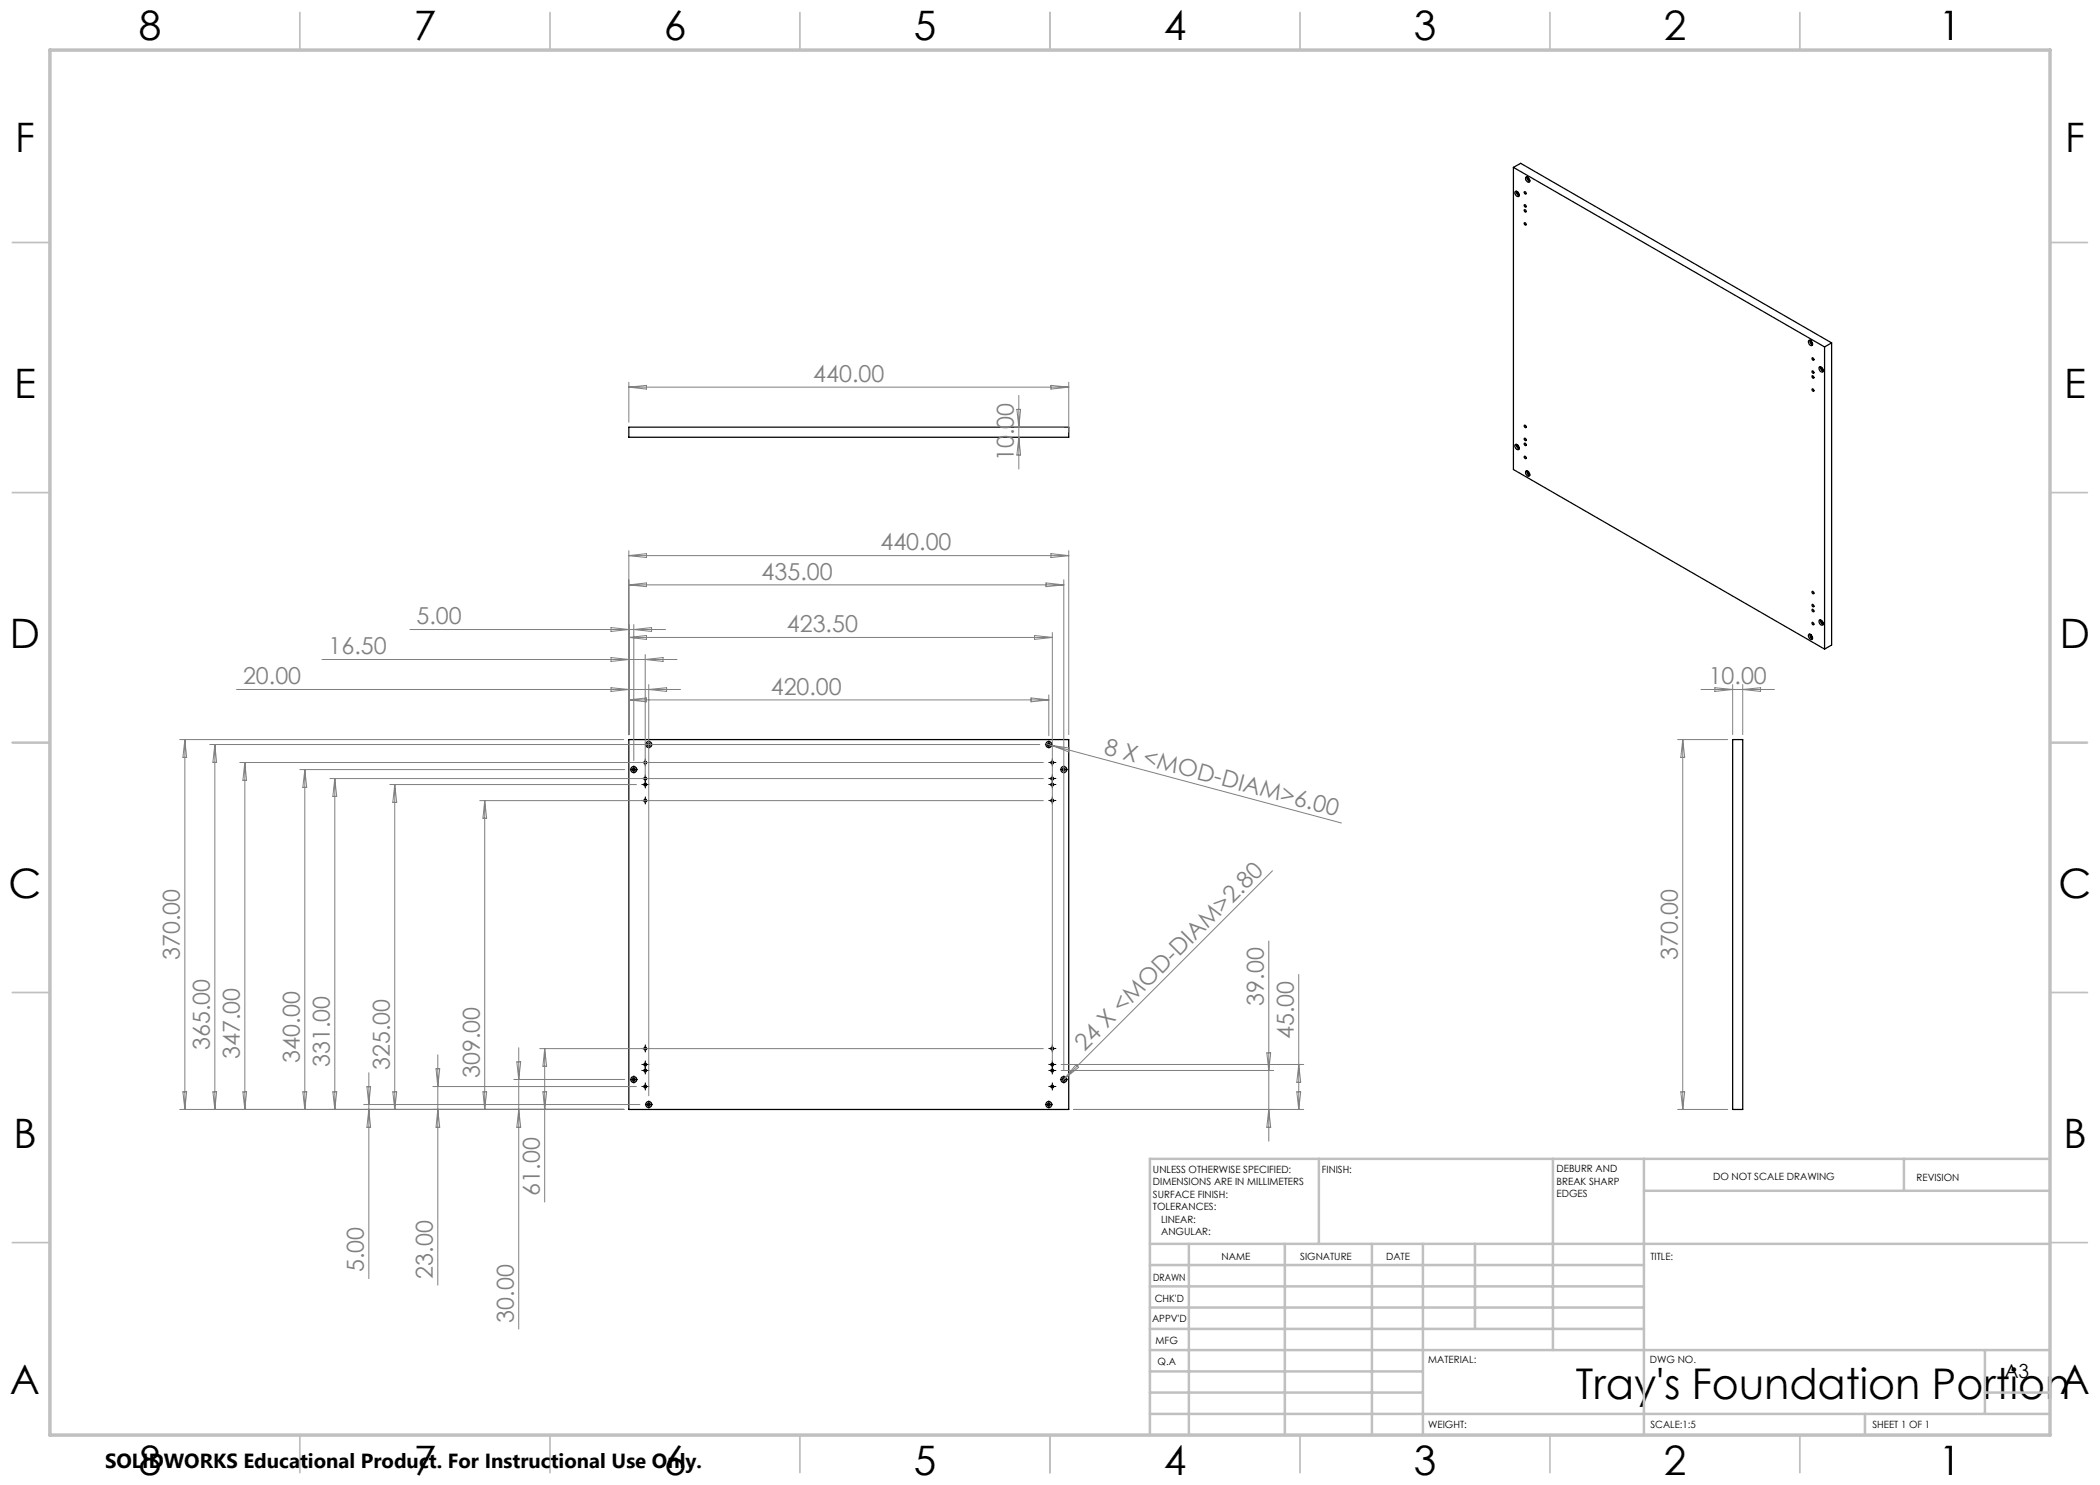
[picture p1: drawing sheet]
<svg xmlns="http://www.w3.org/2000/svg" width="420mm" height="297mm" viewBox="0 0 420 297" stroke-linecap="round" stroke-linejoin="round" font-family="sans-serif">
<g fill="none" stroke="#000" stroke-width=".25">
<path d="M302.7 33.5l62.2 35.9M302.7 33.5l1.4-.8 62.2 35.9M302.7 33.5v60.4l62.2 35.9M303.1 38.3a.64 .64 0 0 1 .6 .3 .64 .64 0 0 1-.1 .7 .75 .75 0 0 1-.5-1zM303.3 38.2l.1 .5 .4 .5M303.5 38.4l.1 .4 .2 .1M304.8 38.4a.24 .24 0 0 1 .4 .1 .24 .24 0 0 1-.2 .3zM305.2 35.4a.64 .64 0 0 1 .6 .4 .64 .64 0 0 1 0 .7 .75 .75 0 0 1-.6-1.1zM305.4 35.4l.1 .5 .4 .4M305.6 35.5v.2l.3 .3M304.8 44.6a.24 .24 0 0 1 .4 .1 .24 .24 0 0 1-.2 .3zM304.8 42a.24 .24 0 0 1 .4 .1 .24 .24 0 0 1-.2 .3z"/>
<path d="M304.8 41a.27 .27 0 0 1 .4 .1 .27 .27 0 0 1-.1 .3zM361.8 68.1a.63 .63 0 0 1 .6 .3 .63 .63 0 0 1-.1 .7 .76 .76 0 0 1-.5-1zM362 68l.1 .5 .4 .5M362.2 68.2a.34 .34 0 0 0 .3 .5M362.4 71.6a.23 .23 0 0 1 .3 .1 .23 .23 0 0 1-.1 .3zM362.4 74.2a.23 .23 0 0 1 .3 .1 .23 .23 0 0 1-.1 .3zM362.4 77.8a.24 .24 0 0 1 .4 .1 .24 .24 0 0 1-.2 .3zM362.4 75.1a.26 .26 0 0 1 .4 .2 .26 .26 0 0 1-.2 .3l-.2-.2zM363.9 73.4a.62 .62 0 0 1 .6 .3 .62 .62 0 0 1-.1 .7 .76 .76 0 0 1-.5-1zM364.1 73.3l.1 .5 .4 .5M364.3 73.5a.34 .34 0 0 0 .3 .5M364.9 69.4v60.4"/>
<path d="M366.3 68.6l-1.4 .8M366.3 68.6v60.4l-1.4 .8M125.8 85.4h87.9v2.1h-87.9zM303.1 88.9a.64 .64 0 0 1 .6 .3 .64 .64 0 0 1-.1 .8 .75 .75 0 0 1-.5-1.1zM303.3 88.9l.1 .5 .4 .4M303.5 89l.1 .4 .2 .1M304.8 85.1a.24 .24 0 0 1 .4 .1 .24 .24 0 0 1-.2 .3zM304.8 88.7a.24 .24 0 0 1 .4 .1 .24 .24 0 0 1-.2 .3zM304.8 91.3a.24 .24 0 0 1 .4 .1 .24 .24 0 0 1-.2 .3zM304.8 87.7a.24 .24 0 0 1 .4 .1 .24 .24 0 0 1-.2 .3zM305.2 94.2a.62 .62 0 0 1 .6 .3 .62 .62 0 0 1 0 .7 .71 .71 0 0 1-.6-1zM305.4 94.2l.1 .5 .4 .4"/>
<path d="M305.6 94.3v.2l.3 .3M362.4 118.3a.24 .24 0 0 1 .4 .1 .24 .24 0 0 1-.2 .3zM361.8 126.9a.64 .64 0 0 1 .6 .3 .64 .64 0 0 1-.1 .7 .76 .76 0 0 1-.5-1zM362 126.8l.1 .5 .4 .4M362.2 127a.34 .34 0 0 0 .3 .5M362.4 120.9a.24 .24 0 0 1 .4 .1 .24 .24 0 0 1-.2 .4zM362.4 121.8a.26 .26 0 0 1 .4 .2 .26 .26 0 0 1-.2 .3l-.2-.2zM362.4 124.5a.26 .26 0 0 1 .4 .1 .26 .26 0 0 1-.2 .4l-.2-.3zM363.9 124a.62 .62 0 0 1 .6 .3 .62 .62 0 0 1-.1 .8 .76 .76 0 0 1-.5-1.1zM364.1 124l.1 .5 .4 .4M364.3 124.1a.34 .34 0 0 0 .3 .5M125.8 147.9h87.9v74h-87.9z"/>
<path d="M346.5 147.9h2v74h-2z"/>
<circle cx="126.7" cy="153.9" r=".61"/>
<circle cx="126.8" cy="153.9" r=".28"/>
<circle cx="129.1" cy="156.9" r=".28"/>
<circle cx="129.1" cy="155.7" r=".28"/>
<circle cx="129.1" cy="152.5" r=".28"/>
<circle cx="129.7" cy="148.9" r=".61"/>
<circle cx="129.7" cy="148.9" r=".28"/>
<circle cx="209.8" cy="148.9" r=".61"/>
<circle cx="209.8" cy="148.9" r=".28"/>
<circle cx="210.4" cy="155.7" r=".28"/>
<circle cx="210.4" cy="152.5" r=".28"/>
<circle cx="210.4" cy="156.9" r=".28"/>
<circle cx="212.7" cy="153.9" r=".61"/>
<circle cx="212.8" cy="153.9" r=".28"/>
<circle cx="129.1" cy="160.1" r=".28"/>
<circle cx="210.4" cy="160.1" r=".28"/>
<circle cx="126.8" cy="215.9" r=".28"/>
<circle cx="126.8" cy="215.9" r=".6"/>
<circle cx="129.1" cy="214.1" r=".28"/>
<circle cx="129.1" cy="217.3" r=".28"/>
<circle cx="129.1" cy="212.9" r=".28"/>
<circle cx="129.1" cy="209.7" r=".28"/>
<circle cx="210.4" cy="217.3" r=".28"/>
<circle cx="210.4" cy="209.7" r=".28"/>
<circle cx="210.4" cy="212.9" r=".28"/>
<circle cx="210.4" cy="214.1" r=".28"/>
<circle cx="212.8" cy="215.9" r=".28"/>
<circle cx="212.8" cy="215.9" r=".6"/>
<circle cx="129.7" cy="220.9" r=".61"/>
<circle cx="129.8" cy="220.9" r=".28"/>
<circle cx="209.8" cy="220.9" r=".61"/>
<circle cx="209.8" cy="220.9" r=".28"/>
</g>
<g fill="none" stroke="#000" stroke-width=".2" stroke-dasharray="15.2 1.3 1.3 1.3" stroke-linecap="butt">
<path d="M126.3 153.9h-.3M126.8 153.4v-.3M126.8 154.4v.3M127.3 153.9h.2M128.6 152.5h-.3M128.6 156.9h-.3M128.6 155.7h-.3M129.1 152v-.3M129.1 153v.3M129.1 159.6v-.3M129.1 156.4v-.3M129.1 157.4v.3"/>
<path d="M129.1 155.2v-.3M129.1 156.2v.3M129.3 148.9h-.3M129.6 152.5h.2M129.6 156.9h.2M129.6 155.7h.2M129.8 148.4v-.3M129.8 149.4v.3M130.3 148.9h.2M209.3 148.9h-.3M209.8 148.4v-.3M209.8 149.4v.3"/>
<path d="M210 152.5h-.3M210 156.9h-.3M210 155.7h-.3M210.3 148.9h.2M210.5 152v-.3M210.5 153v.3M210.5 156.4v-.3M210.5 157.4v.3M210.5 155.2v-.3M210.5 156.2v.3M210.5 159.6v-.3M211 152.5h.2"/>
<path d="M211 156.9h.2M211 155.7h.2M212.3 153.9h-.3M212.8 153.4v-.3M212.8 154.4v.3M213.3 153.9h.2M128.6 160.1h-.3M129.1 160.6v.3M129.6 160.1h.2M210 160.1h-.3M210.5 160.6v.3M211 160.1h.2"/>
<path d="M126.3 215.9h-.3M126.8 215.4v-.3M126.8 216.4v.3M127.3 215.9h.2M128.6 217.3h-.3M128.6 214.1h-.3M128.6 212.9h-.3M128.6 209.7h-.3M129.1 216.8v-.3M129.1 217.8v.3M129.1 213.6v-.3M129.1 214.6v.3"/>
<path d="M129.1 212.4v-.3M129.1 213.4v.3M129.1 209.2v-.3M129.1 210.2v.3M129.6 217.3h.2M129.6 214.1h.2M129.6 212.9h.2M129.6 209.7h.2M210 209.7h-.3M210 212.9h-.3M210 214.1h-.3M210 217.3h-.3"/>
<path d="M210.5 209.2v-.3M210.5 210.2v.3M210.5 212.4v-.3M210.5 213.4v.3M210.5 213.6v-.3M210.5 214.6v.3M210.5 216.8v-.3M210.5 217.8v.3M211 209.7h.2M211 212.9h.2M211 214.1h.2M211 217.3h.2"/>
<path d="M212.3 215.9h-.3M212.8 215.4v-.3M212.8 216.4v.3M213.3 215.9h.2M129.3 220.9h-.3M129.8 220.4v-.3M129.8 221.4v.3M130.3 220.9h.2M209.3 220.9h-.3M209.8 220.4v-.3M209.8 221.4v.3M210.3 220.9h.2"/>
</g>
<g fill="none" stroke="#000" stroke-width=".2">
<path d="M126.3 153.9h.9M126.8 153.4v1M128.6 152.5h.9M128.6 156.9h.9M128.6 155.7h.9M129 152v1M129 155.2v1M129 156.4v1M129 159.6v1M129.3 148.9h.9M129.8 148.4v1M209.3 148.9h1"/>
<path d="M209.8 148.4v1M209.9 152.5h1.1M209.9 156.9h1.1M209.9 155.7h1.1M210.5 152v1M210.5 155.2v1M210.5 156.4v1M210.5 159.6v1M212.3 153.9h1M212.8 153.4v1M128.6 160.1h.9M209.9 160.1h1.1"/>
<path d="M126.3 215.9h.9M126.8 215.4v1M128.6 209.7h.9M128.6 212.9h.9M128.6 214.1h.9M128.6 217.3h.9M129 209.2v1M129 212.4v1M129 213.6v1M129 216.8v1M209.9 209.7h1.1M209.9 212.9h1.1"/>
<path d="M209.9 214.1h1.1M209.9 217.3h1.1M210.5 209.2v1M210.5 212.4v1M210.5 213.6v1M210.5 216.8v1M212.3 215.9h1M212.8 215.4v1M129.3 220.9h.9M129.8 220.4v1M209.3 220.9h1M209.8 220.4v1"/>
</g>
<g fill="none" stroke="#808080" stroke-width=".2">
<path d="M125.8 76.4v8.1M125.8 77.4h87.9M125.8 77.4l3.5-.3v.7zM203.8 79.1v14.7M210.2 77.1l3.5 .3-3.5 .4zM213.7 76.4v10.1M202.7 85.4h10.1M203.4 81.9h.7l-.3 3.5zM203.8 87.5l.3 3.5h-.7zM125.8 110.1v36.8M125.8 111.1l3.5-.4v.8zM125.8 117l3.5-.4v.7z"/>
<path d="M125.8 117h87M125.8 111.1h87.9M209.2 116.6l3.6 .4-3.6 .3zM210.2 110.7l3.5 .4-3.5 .4zM212.8 116v98.1M213.7 110.1v36.8M47.3 137.9h88.8M64.4 131.9h71M82 125.9h51.1M122.2 137.5l3.6 .4-3.6 .4zM122.2 125.5l3.6 .4-3.6 .4zM122.2 131.5l3.6 .4-3.6 .4z"/>
<path d="M125.8 127.5l3.5-.4v.8zM125.8 140l3.5-.4v.8zM125.8 140h84M125.8 127.5h84.7M126.8 124.9v27.2M126.8 125.9l3.5-.4v.8zM129 130.9v24.2M129 131.9l3.6-.4v.8zM129.8 136.9v82.2M129.8 137.9l3.5-.4v.8zM206.2 139.6l3.6 .4-3.6 .4zM206.9 127.1l3.6 .4-3.6 .4z"/>
<path d="M209.8 139v8.1M210.5 126.5v85.8M340.2 137.9h14.7M343 137.5l3.5 .4-3.5 .4zM346.5 136.9v10M348.5 136.9v10M348.5 137.9l3.6-.4v.8zM35.9 147.9h88.8M37 147.9v74M37 147.9l.3 3.6h-.7zM41.9 148.9h166.1M43 148.9v73"/>
<path d="M43 148.9l.3 3.6h-.7zM47.9 152.5h160.8M49 152.5v69.4M49 152.5l.3 3.6h-.7zM60 153.9h65M61 153.9v68M61 153.9l.3 3.6h-.7zM66 155.7h142.7M67 155.7v66.2M67 155.7l.3 3.6h-.7zM78 156.9h49.3M79 156.9v65"/>
<path d="M79 156.9l.3 3.6h-.7zM209.2 148.8l1.1 .3M210.3 149.1l58 15.5M210.3 149.1l3.6 .5-.2 .8zM335.5 147.9h10M336.5 147.9l.4 3.6h-.7zM336.5 147.9v74M96 160.1h112.7M96.9 160.1v61.8M96.9 160.1l.4 3.6h-.7zM254.5 174.2l-42 41.9M253.8 188.2v40"/>
<path d="M259.8 194.9v27M36.6 218.4h.7l-.3 3.5zM42.6 218.4h.7l-.3 3.5zM48.6 218.4h.7l-.3 3.5zM60.6 218.4h.7l-.3 3.5zM66.6 218.4h.7l-.3 3.5zM73.4 217.3h.7l-.3 3.6zM73.8 214.6v41.1M78.6 218.4h.7l-.3 3.5zM86.6 217.3h40.7M87.2 213.7h.7l-.3 3.6zM87.6 211v46"/>
<path d="M96.6 218.4h.7l-.4 3.5zM102.8 215.9h22.2M103.4 212.4h.7l-.3 3.5zM103.8 209.5v56.3M107.9 209.7h100.8M108.6 218.4h.7l-.4 3.5zM108.9 209.7v30.7M108.9 209.7l.4 3.6h-.7zM212.2 212.9h48.5M212.2 214.1h42.5M215.2 212.9l.5 .6-2.8 2.2zM253.4 210.6h.7l-.3 3.5z"/>
<path d="M259.4 218.4h.7l-.3 3.5zM259.8 212.9l.3 3.6h-.7zM336.2 218.4h.7l-.4 3.5zM35.9 221.9h88.8M72.7 220.9h55.3M73.8 221.9l.3 3.6h-.7zM87.6 221.9l.3 3.6h-.7zM103.8 221.9l.3 3.6h-.7zM214.7 221.9h46M253.8 221.9l.3 3.6h-.7zM335.5 221.9h10"/>
</g>
<g fill="none" stroke="#c0c0c0" stroke-width=".35">
<path d="M60 2.5v7.5M110 2.5v7.5M160 2.5v7.5M210 2.5v7.5M260 2.5v7.5M310 2.5v7.5M360 2.5v7.5M2.5 48.5h7.5M410 48.5h7.5M2.5 98.5h7.5M410 98.5h7.5M2.5 148.5h7.5"/>
<path d="M410 148.5h7.5M2.5 198.5h7.5M410 198.5h7.5M2.5 248.5h7.5M410 248.5h7.5M60 287v7.5M110 287v7.5M160 287v7.5M210 287v7.5M260 287v7.5M310 287v7.5M360 287v7.5"/>
</g>
<g fill="none" stroke="#c0c0c0" stroke-width=".5">
<path d="M263.8 231.8v17M310.6 231.8v38.2M328.8 231.8v55.2M328.8 238.2h81.2M380.8 231.8v6.4M410 231.8h-180v55.2M230 248.8h180M230 257.3h98.8M230 253h98.8M237.8 248.8v38.2M257 248.8v38.2M274.4 248.8v38.2"/>
<path d="M284.6 248.8v38.2M295 248.8v17M230 265.8h98.8M230 261.5h98.8M230 278.5h54.6M230 274.3h54.6M230 270h180M397 278.5h13M397 270v12.8M230 282.8h180M373 282.8v4.2"/>
</g>
<path d="M10 10h400v277h-400z" fill="none" stroke="#c0c0c0" stroke-width=".7"/>
<text font-size="8.5" x="315.2" y="279.7">Tray's Foundation PortionA</text>
<g font-size="8.1">
<text x="27.7" y="8">8</text>
<text x="82.7" y="8">7</text>
<text x="132.7" y="8">6</text>
<text x="182.7" y="8">5</text>
<text x="232.7" y="8">4</text>
<text x="282.7" y="8">3</text>
<text x="332.7" y="8">2</text>
<text x="387.7" y="8">1</text>
<text x="3" y="30.4">F</text>
<text x="413" y="30.4">F</text>
<text x="2.8" y="79.6">E</text>
<text x="412.8" y="79.6">E</text>
<text x="2" y="129.6">D</text>
<text x="412" y="129.6">D</text>
<text x="1.7" y="179.6">C</text>
<text x="411.7" y="179.6">C</text>
<text x="2.7" y="229.6">B</text>
<text x="412.7" y="229.6">B</text>
<text x="2" y="278.9">A</text>
<text x="27.7" y="295">8</text>
<text x="82.7" y="295">7</text>
<text x="132.7" y="295">6</text>
<text x="182.7" y="295">5</text>
<text x="232.7" y="295">4</text>
<text x="282.7" y="295">3</text>
<text x="332.7" y="295">2</text>
<text x="387.7" y="295">1</text>
</g>
<g font-size="4.7" fill="#808080">
<text x="162.7" y="76.4">440.00</text>
<text x="202.8" y="92.2" transform="rotate(-90 202.8 92.2)">10.00</text>
<text x="176.1" y="110.1">440.00</text>
<text x="152.3" y="115.9">435.00</text>
<text x="83.3" y="124.9">5.00</text>
<text x="65.7" y="130.9">16.50</text>
<text x="157.4" y="126.5">423.50</text>
<text x="48.6" y="136.9">20.00</text>
<text x="341.7" y="136.9">10.00</text>
<text x="154.1" y="139">420.00</text>
<text x="220.6" y="150.8" transform="rotate(15 220.6 150.8)">8 X &lt;MOD-DIAM&gt;6.00</text>
<text x="36" y="192" transform="rotate(-90 36 192)">370.00</text>
<text x="335.5" y="192" transform="rotate(-90 335.5 192)">370.00</text>
<text x="252.8" y="201.1" transform="rotate(-90 252.8 201.1)">39.00</text>
<text x="258.8" y="207.8" transform="rotate(-90 258.8 207.8)">45.00</text>
<text x="42" y="210" transform="rotate(-90 42 210)">365.00</text>
<text x="48" y="211.8" transform="rotate(-90 48 211.8)">347.00</text>
<text x="60" y="212.5" transform="rotate(-90 60 212.5)">340.00</text>
<text x="66" y="213.4" transform="rotate(-90 66 213.4)">331.00</text>
<text x="78" y="214" transform="rotate(-90 78 214)">325.00</text>
<text x="96" y="215.6" transform="rotate(-90 96 215.6)">309.00</text>
<text x="216.9" y="210.4" transform="rotate(-45 216.9 210.4)">24 X &lt;MOD-DIAM&gt;2.80</text>
<text x="108" y="239.1" transform="rotate(-90 108 239.1)">61.00</text>
<text x="72.8" y="254.4" transform="rotate(-90 72.8 254.4)">5.00</text>
<text x="86.6" y="255.7" transform="rotate(-90 86.6 255.7)">23.00</text>
<text x="102.8" y="264.5" transform="rotate(-90 102.8 264.5)">30.00</text>
</g>
<text font-size="4.1" x="21" y="293.7">SOLIDWORKS Educational Product. For Instructional Use Only.</text>
<text font-size="3.9" x="400.9" y="275.5">A3</text>
<g font-size="2">
<text x="230.6" y="234.6">UNLESS OTHERWISE SPECIFIED:</text>
<text x="230.6" y="237.1">DIMENSIONS ARE IN MILLIMETERS</text>
<text x="230.6" y="239.6">SURFACE FINISH:</text>
<text x="264.4" y="234.6">FINISH:</text>
<text x="311.3" y="234.5">DEBURR AND</text>
<text x="311.3" y="237">BREAK SHARP</text>
<text x="311.3" y="239.5">EDGES</text>
<text x="342.6" y="236">DO NOT SCALE DRAWING</text>
<text x="383.3" y="236.2">REVISION</text>
<text x="230.6" y="242.1">TOLERANCES:</text>
<text x="232.2" y="244.6">LINEAR:</text>
<text x="232.2" y="247.1">ANGULAR:</text>
<text x="244.3" y="252">NAME</text>
<text x="260" y="251.9">SIGNATURE</text>
<text x="277.2" y="251.9">DATE</text>
<text x="330.1" y="251.9">TITLE:</text>
<text x="230.6" y="256.1">DRAWN</text>
<text x="230.9" y="260.3">CHK'D</text>
<text x="230.4" y="264.4">APPV'D</text>
<text x="231.1" y="268.8">MFG</text>
<text x="231.5" y="273">Q.A</text>
<text x="285.6" y="272.5">MATERIAL:</text>
<text x="330" y="272.5">DWG NO.</text>
<text x="285.6" y="285.5">WEIGHT:</text>
<text x="330.1" y="285.6">SCALE:1:5</text>
<text x="374.5" y="285.6">SHEET 1 OF 1</text>
</g>
</svg>
